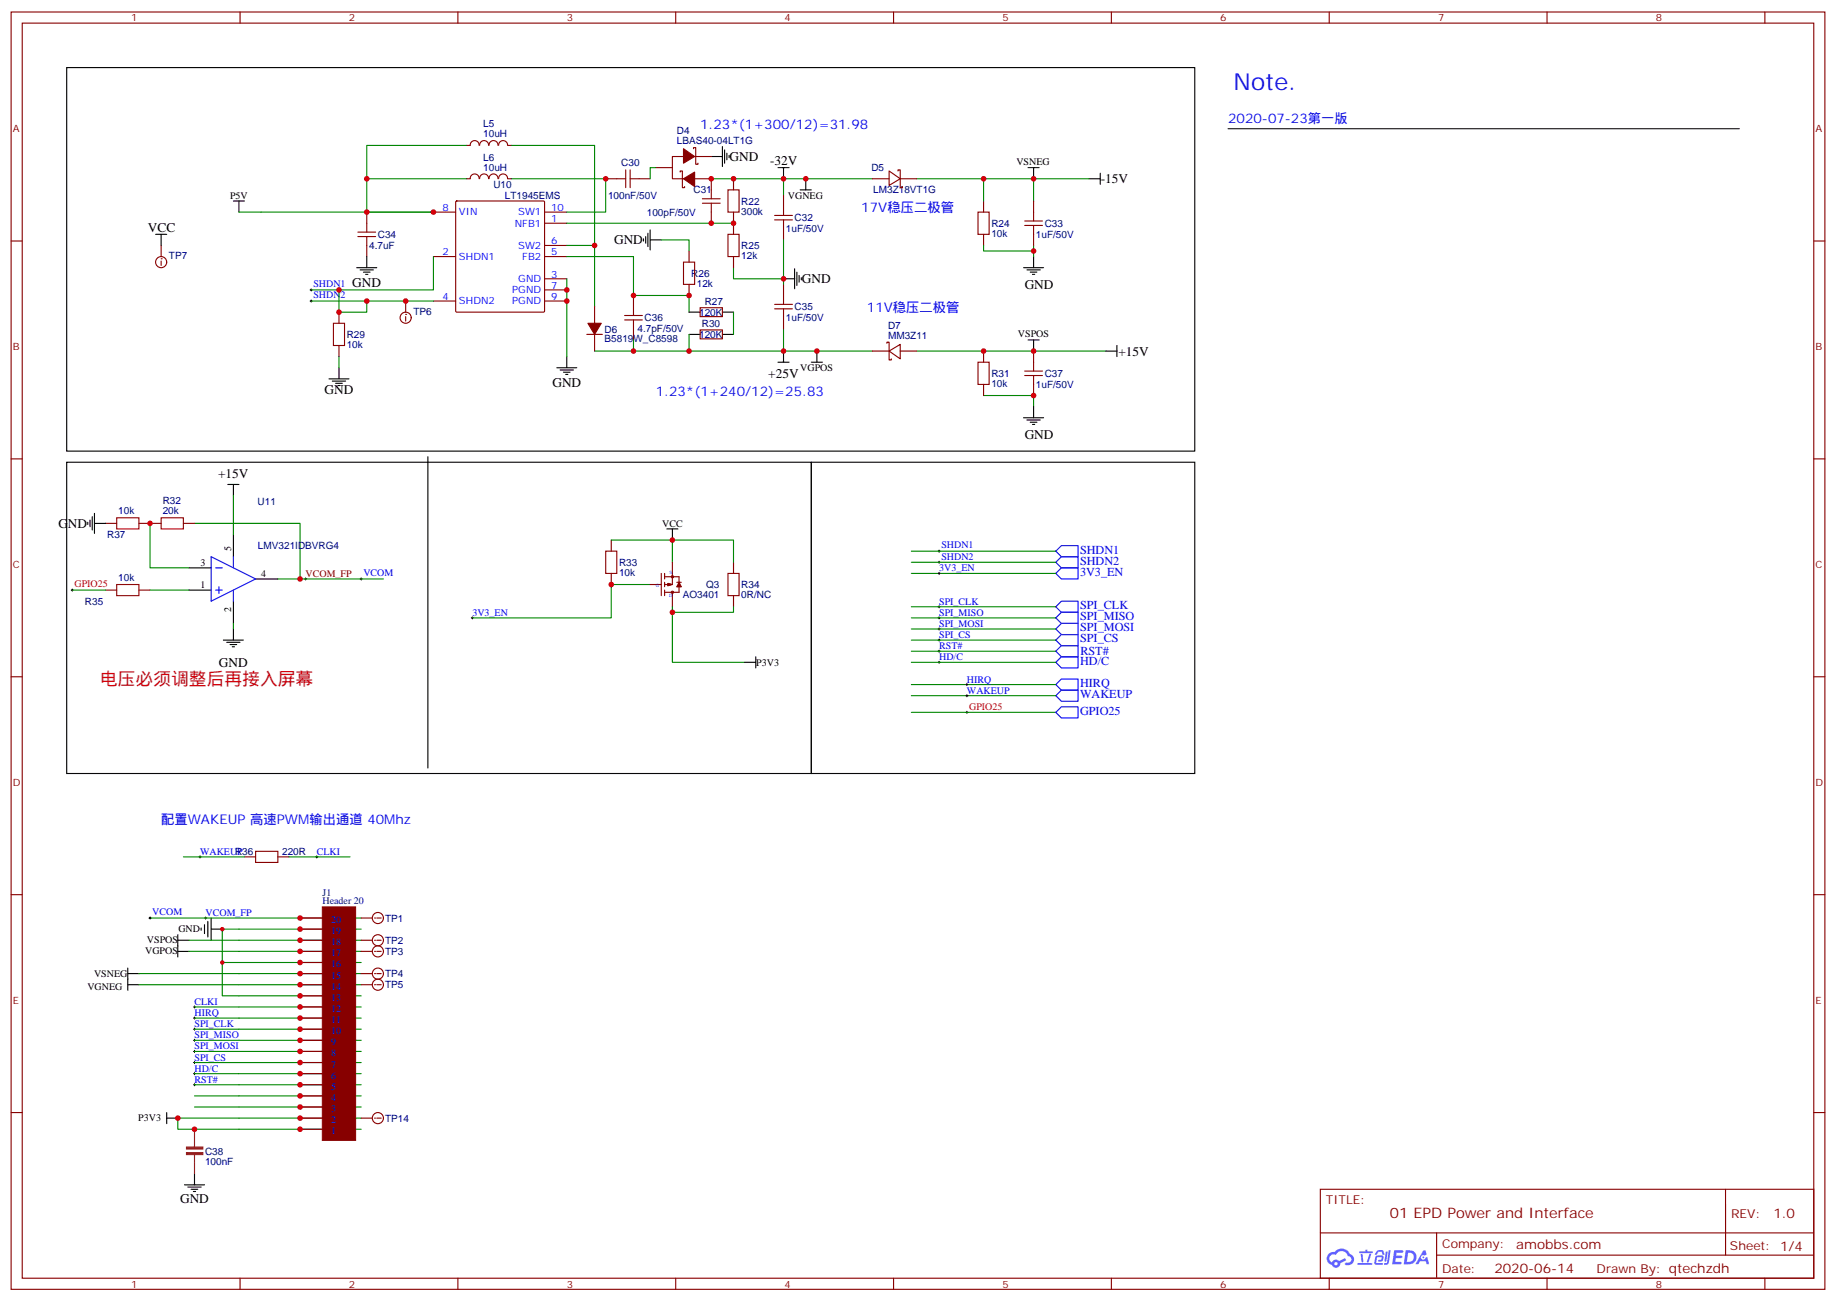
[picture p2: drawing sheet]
<svg xmlns="http://www.w3.org/2000/svg" width="583mm" height="413mm" viewBox="0 0 583 413" stroke-linecap="round" stroke-linejoin="round" font-family="sans-serif">
<g fill="none" stroke="#000" stroke-width=".35">
<path d="M225.8 49.7h3.5M229.3 46.5v6.3M230 47.6v4.2M230.7 48.6v2.1M231.4 49.3v.7M246.9 53.2h3.6M248.7 53.2v3.5M345.7 56.7h3.5M349.2 55v3.5M74.1 63.8h3.5M75.8 63.8v3.5M204.3 75.8v.7"/>
<path d="M205 75.1v2.1M205.7 74v4.2M206.4 76.1h3.5M206.4 73v6.3M113.2 84.9h6.4M114.3 85.7h4.2M115.4 86.4h2.1M116.1 87.1h.7M116.4 81.4v3.5M248.7 88.5h3.5M252.2 85.3v6.4M252.9 86.4v4.2"/>
<path d="M253.6 87.4v2.1M254.4 88.1v.7M324.9 84.9h6.4M326 85.7h4.2M327 86.4h2.1M327.7 87.1h.7M328.1 81.4v3.5M107.6 116.7v3.5M176.7 116.7h6.4M177.8 117.4h4.2M178.9 118.1h2.1M179.6 118.8h.7"/>
<path d="M179.9 113.2v3.5M246.9 114.9h3.6M248.7 111.4v3.5M351 111.4h3.5M354.5 109.6v3.6M104.4 120.2h6.4M105.5 120.9h4.2M106.5 121.6h2.2M107.2 122.3h.7M324.9 132.6h6.4M326 133.3h4.2M327 134h2.1"/>
<path d="M327.7 134.7h.7M328.1 129v3.6M56.4 298.4h3.6M56.4 296.6v7.1M63.9 294.5v.7M64.9 293.4v2.9M66 292.4v4.9M67 294.9h3.6M67 291.3v7.1M40.6 309h3.5M40.6 307.2v7.1M40.6 312.5h3.5"/>
<path d="M56.4 301.9h3.6M52.9 354.8h3.5M52.9 353.1v3.5M58.6 376h6.3M59.6 376.7h4.3M60.7 377.4h2.1M61.4 378.1h.7M61.7 372.5v3.5"/>
</g>
<g fill="none" stroke="#000" stroke-width=".32">
<path d="M98.4 92h.7M98.4 95.5h.7M98.8 91.7v.7M98.8 95.2v.7M149.6 196.1h.7M149.9 195.7v.7M63.1 271.9h.8M63.5 271.6v.7M100.2 271.9h.7M100.5 271.6v.7M64.9 291.3h.7M65.3 291v.7"/>
<path d="M61.4 319.5h.7M61.7 319.2v.7M61.4 337.2h.7M61.4 333.7h.7M61.4 330.1h.7M61.4 326.6h.7M61.4 323.1h.7M61.7 322.7v.7M61.7 326.2v.8M61.7 329.8v.7M61.7 333.3v.7M61.7 336.8v.7"/>
<path d="M61.4 344.2h.7M61.4 340.7h.7M61.7 340.4v.7M61.7 343.9v.7"/>
</g>
<g fill="none" stroke="#008700" stroke-width=".35">
<path d="M148.2 56.7h-31.8v10.6h21.2h-54.7M148.2 46.1h-31.8v10.6M162.3 56.7h30v10.6h-12.4M162.3 46.1h26.4v31.8h-8.8M225.8 56.7h22.9v5.3M248.7 56.7h28.2M291 56.7h54.7M312.2 56.7v7.1M328.1 56.7v7.1M179.9 70.8h52.9M188.7 77.9v19.4M248.7 76.1v14.1"/>
<path d="M312.2 77.9v1.8h15.9M328.1 77.9v3.5M98.8 95.5h38.8M107.6 92v7.1h8.8v-3.6M137.6 81.4v10.6h-38.8M179.9 81.4h21.2v12.4h17.6v5.3M179.9 88.5v24.7M232.8 84.9v3.6h15.9M201.1 107.9v3.5M248.7 104.4v7h-60M248.7 111.4h28.2M291 111.4h60"/>
<path d="M312.2 125.5h15.9v3.5M47.6 291.3h67.1M60 298.4h15.8M75.8 294.9h-5.2v21.1h5.2M44.1 312.5h31.7M44.1 309h31.7M60 301.9h15.8M61.7 319.5h14.1M70.6 305.4h5.2M61.7 337.2h14.1M61.7 333.7h14.1M61.7 330.1h14.1"/>
<path d="M61.7 323.1h14.1M61.7 326.6h14.1M61.7 344.2h14.1M61.7 351.3h14.1M61.7 347.8h14.1M61.7 340.7h14.1M75.8 354.8h-19.4v3.6h19.4"/>
</g>
<g fill="none" stroke="#870000" stroke-width=".35">
<path d="M3.5 3.8h575.8v405.4h-575.8zM7.1 7.3h568.6v398.3h-568.6zM76.2 3.8v3.5M145.3 3.8v3.5M214.5 3.8v3.5M283.6 3.8v3.5M352.8 3.8v3.5M421.9 3.8v3.5M491.1 3.8v3.5M560.2 3.8v3.5M192.3 56.7h6.3M198.6 53.9v5.6"/>
<path d="M200 56.7h6.4M200 53.9v5.6M225.8 56.7v6.4M232.8 56.7v3.6M3.5 76.5h3.6M113.6 75.1h5.6M113.6 73.7h5.6M116.4 67.3v6.4M116.4 75.1v6.3M137.6 67.3h7M144.7 64l.3-.2h27.5l.3 .2 .1 34.7-.2 .3-27.7 .1-.3-.2zM172.9 70.8h7"/>
<path d="M172.9 77.9h7M172.9 67.3h7M223 64.5h5.6M223 63.1h5.6M225.8 64.5v6.3M231.1 60.3h3.5v7h-3.5zM232.8 67.3v3.5M245.9 69.8h5.6M245.9 68.4h5.6M248.7 62v6.4M248.7 69.8v6.3M310.4 67.3h3.6v7.1h-3.6z"/>
<path d="M312.2 63.8v3.5M312.2 74.4v3.5M575.7 76.5h3.6M107.6 99.1v3.5M137.6 81.4h7M137.6 95.5h7M172.9 81.4h7M172.9 88.5h7M172.9 95.5h7M172.9 92h7M201.1 93.8v6.3M245.9 98h5.6"/>
<path d="M245.9 96.6h5.6M248.7 90.2v6.4M248.7 98v6.4M105.8 102.6h3.6v7h-3.6zM107.6 109.6v3.6M198.3 100.1h5.6M198.3 101.5h5.6M201.1 101.5v6.4M310.4 114.9h3.6v7.1h-3.6zM312.2 111.4v3.5M312.2 122v3.5M3.5 145.6h3.6"/>
<path d="M575.7 145.6h3.6M3.5 214.8h3.6M575.7 214.8h3.6M3.5 283.9h3.6M575.7 283.9h3.6M3.5 353.1h3.6M575.7 353.1h3.6M419.1 377.4h156.6v28.2h-156.6zM547.7 377.4v20.9M419.1 391.2h156.5M456 398.3h119.6M456 391.2v14.2"/>
<path d="M76.2 405.6v3.6M145.3 405.6v3.6M214.5 405.6v3.6M283.6 405.6v3.6M352.8 405.6v3.6M421.9 405.6v3.6M491.1 405.6v3.6M560.2 405.6v3.6"/>
</g>
<g fill="#5487ff">
<path d="M442.5 396.7h2.6l.3 .2-.1 .6h-2l-.1 1h1.6l.4 .4-.4 .4h-1.7l-.2 1.1 1.8 .1 .2 .3-.2 .4h-2.8z"/>
<path d="M451.8 396.8h.7l.3 1.3-.6 .3a.74 .74 0 0 0-1.1 .3 .74 .74 0 0 0 .5 1.1 .74 .74 0 0 0 .9-.7l.5-.3 .6 2.4h-.8l-.2-1h-1.9l-.5 1h-.9z"/>
<path d="M439.9 397.2h.6l-.4 2.9a.31 .31 0 0 1-.4 .3 .31 .31 0 0 1-.2-.3z"/>
<path d="M440.8 396.7h.6l-.5 4a.89 .89 0 0 1-.7 .7 .89 .89 0 0 1-.9-.3l1-.5z"/>
<path d="M437.2 396.9l.6-.2 1.1 .1 .5 1.4h-.5l-.3-.9h-.9l-.7 .9h-.6z"/>
<path d="M436.8 398.6l1.8-.2a1.04 1.04 0 0 1 .6 1.1 1.04 1.04 0 0 1-.9 .9h-.6a.29 .29 0 0 1-.3-.4 .29 .29 0 0 1 .3-.2h.7l.2-.8h-1.5l-.3 1.8h1.9a.29 .29 0 0 1 .3 .3 .29 .29 0 0 1-.3 .3h-2l-.4-.3 .2-2.1z"/>
<path d="M430.9 400.8h4.4a.3 .3 0 0 1 .3 .3 .3 .3 0 0 1-.3 .3h-4.3z"/>
<path d="M434.7 397.9h.6a4 4 0 0 1-1.2 2.8l-.2-.3z"/>
<path d="M431.9 397.9h.6l.3 2.4-.3 .3-.3-.2z"/>
<path d="M431.5 397.1h1.9l.2-.5h.5l-.1 .5h1.5a.29 .29 0 0 1 .3 .3 .29 .29 0 0 1-.3 .3h-3.9z"/>
<path d="M446.2 396.7l-.6 4.5h1.4a2.27 2.27 0 0 0 2.7-2.3 2.27 2.27 0 0 0-2.7-2.2zM447 397.5a1.5 1.5 0 0 1 1.8 1.6 1.5 1.5 0 0 1-1.9 1.3h-.3z"/>
<path d="M421.8 397.9a2.09 2.09 0 0 0 1 3.5 1.37 1.37 0 0 0 1.5 .9 1.37 1.37 0 0 0 1.1-1.4l1.9-1-.4-.7-1.8 1a1.4 1.4 0 0 0-2.3 .4 1.32 1.32 0 0 1-.7-1.9 1.32 1.32 0 0 1 2-.4 2.02 2.02 0 0 1 2-1.3 2.02 2.02 0 0 1 1.8 1.6 1.09 1.09 0 0 1 1 1.4 1.09 1.09 0 0 1-1.5 .7 .41 .41 0 0 0-.5 .3 .41 .41 0 0 0 .4 .5 1.89 1.89 0 0 0 2.4-1.2 1.89 1.89 0 0 0-1.2-2.4 2.98 2.98 0 0 0-5-.6l-1 .1zM423.6 401a.52 .52 0 0 1 1 0 .52 .52 0 0 1-1 0z"/>
<circle cx="451.8" cy="399" r=".28"/>
</g>
<g fill="none" stroke="#000" stroke-width=".35">
<path d="M21.2 21.4h358v121.8h-358zM255.8 56.7v3.6M326.3 53.2h3.5M328.1 53.2v3.5M254 60.3h3.5M257.5 114.9h3.6M259.3 111.4v3.5M326.3 107.9h3.5M328.1 107.9v3.5M21.2 146.7h236.3v98.8h-236.3zM135.8 144.9v98.8M257.5 146.7h121.7v98.8h-121.7z"/>
<path d="M211.7 167.9h3.5M213.4 167.9v3.5M236.4 210.2h3.5M239.9 208.4v3.5"/>
</g>
<g fill="none" stroke="#000" stroke-width=".32">
<path d="M297.7 174.9h.7M297.7 178.4h.7M298.1 174.6v.7M298.1 178.1v.7M297.7 182h.7M297.7 196.1h.7M297.7 199.6h.7M297.7 192.5h.7M298.1 181.6v.7M298.1 192.2v.7M298.1 195.7v.7M298.1 199.2v.8"/>
<path d="M297.7 203.1h.7M297.7 206.7h.7M297.7 210.2h.7M298.1 202.8v.7M298.1 206.3v.7M298.1 209.8v.7M306.6 217.2h.7M306.9 216.9v.7M306.6 220.8h.7M306.9 220.4v.7M47.3 291.3h.7M47.6 291v.7"/>
</g>
<g fill="none" stroke="#008700" stroke-width=".35">
<path d="M208.1 53.2h-1.7v3.5M209.9 76.1h8.8v3.6M107.6 113.2v3.5M194 171.4h19.4v7M289.3 178.4h45.8M289.3 174.9h45.8M206.4 185.5h-12.4v10.6h-44.1M213.4 192.5v17.7h23M289.3 182h45.8M289.3 199.6h45.8M289.3 196.1h45.8M289.3 192.5h45.8"/>
<path d="M289.3 217.2h45.8M289.3 210.2h45.8M289.3 206.7h45.8M289.3 203.1h45.8M289.3 220.8h45.8M75.8 294.9h38.9M75.8 298.4h38.9M75.8 301.9h38.9M75.8 305.4h38.9M75.8 309h38.9M75.8 312.5h38.9M75.8 316h38.9"/>
<path d="M75.8 319.5h38.9M75.8 323.1h38.9M75.8 326.6h38.9M75.8 330.1h38.9M75.8 333.7h38.9M75.8 337.2h38.9M75.8 340.7h38.9M75.8 344.2h38.9M75.8 347.8h38.9M75.8 351.3h38.9M75.8 354.8h38.9M75.8 358.4h38.9"/>
</g>
<g fill="none" stroke="#870000" stroke-width=".35">
<path d="M208.1 53.2h5.3M215.9 54.6v-.3h.7v5.2h.7v-.3M217 49.7h-3.6v7h3.6M220.1 47.2v-.4h.7v5.3h.7v-.3M220.5 56.7h5.3M220.5 49.7h5.3M218.7 79.7v3.5M231.1 74.4h3.5v7h-3.5zM232.8 70.8v3.6M325.3 71.5h5.6M325.3 70.1h5.6M328.1 63.8v6.3"/>
<path d="M328.1 71.5v6.4M217 83.2h3.5v7h-3.5zM218.7 90.2v3.6M232.8 81.4v3.5M276.9 111.4h5.3M281.5 108.9v-.3h.7v5.6h.7v-.3M282.2 111.4l3.6-2.1v4.6zM285.8 111.4h5.2M325.3 119.2h5.6M325.3 117.8h5.6M328.1 111.4v6.4M328.1 119.2v6.3"/>
<path d="M192.3 174.9h3.5v7.1h-3.5zM194 171.4v3.5M213.4 178.4v7.1M194 182v3.5M206.4 185.5h3.5M209.9 182v7M211 183h4.5v5h-4.5M211 182v1.7M211 184.8v1.4M211 187.3v1.7M211 185.5h2.1M212 185.1l1.4 .4"/>
<path d="M212 185.1v.7M212 185.1l1.1 .4M212.7 185.5l-.7 .3M213.1 185.5l-1.1 .3M213.4 188v4.5M213.4 185.5l-1.4 .3M214.8 184.8h1.5M215.5 184.8l.8 1.4h-1.5zM215.5 185.5l-.3 .7M215.5 185.5l.4 .7M215.5 185.5l-.3 .3M215.5 185.5l.4 .3"/>
<path d="M119.6 291.3h1.4"/>
<circle cx="213.4" cy="183" r=".35"/>
<circle cx="213.4" cy="188" r=".35"/>
<circle cx="119.9" cy="291.3" r="1.76"/>
</g>
<path d="M335.1 178.4l1.8-1.7h5.3v3.5h-5.3zM335.1 174.9l1.8-1.8h5.3v3.6h-5.3zM335.1 199.6l1.8-1.8h5.3v3.6h-5.3zM335.1 196.1l1.8-1.8h5.3v3.5h-5.3zM335.1 192.5l1.8-1.7h5.3v3.5h-5.3zM335.1 182l1.8-1.8h5.3v3.5h-5.3zM335.1 217.2l1.8-1.7h5.3v3.5h-5.3zM335.1 210.2l1.8-1.8h5.3v3.5h-5.3zM335.1 206.7l1.8-1.8h5.3v3.5h-5.3zM335.1 203.1l1.8-1.7h5.3v3.5h-5.3zM335.1 220.8l1.8-1.8h5.3v3.5h-5.3z" fill="none" stroke="#00f" stroke-width=".35"/>
<g fill="#870000" stroke="#870000" stroke-width=".35">
<path d="M217 47.2l3.5 2.5-3.5 2.1z"/>
<path d="M217 56.7l3.5-2.1v4.6z"/>
</g>
<circle cx="118.9" cy="291.3" r=".18" fill="#870000"/>
<g fill="none" stroke="#870000" stroke-width=".35">
<path d="M114.7 291.3h3.5M119.6 298.4h1.4"/>
<circle cx="119.9" cy="298.4" r="1.76"/>
</g>
<circle cx="118.9" cy="298.4" r=".18" fill="#870000"/>
<g fill="none" stroke="#870000" stroke-width=".35">
<path d="M114.7 298.4h3.5M119.6 301.9h1.4"/>
<circle cx="119.9" cy="301.9" r="1.76"/>
</g>
<circle cx="118.9" cy="301.9" r=".18" fill="#870000"/>
<g fill="none" stroke="#870000" stroke-width=".35">
<path d="M114.7 301.9h3.5M119.6 354.8h1.4"/>
<circle cx="119.9" cy="354.8" r="1.76"/>
</g>
<circle cx="118.9" cy="354.8" r=".18" fill="#870000"/>
<g fill="none" stroke="#870000" stroke-width=".35">
<path d="M119.6 309h1.4M114.7 354.8h3.5"/>
<circle cx="119.9" cy="309" r="1.76"/>
</g>
<circle cx="118.9" cy="309" r=".18" fill="#870000"/>
<g fill="none" stroke="#870000" stroke-width=".35">
<path d="M114.7 309h3.5M119.6 312.5h1.4"/>
<circle cx="119.9" cy="312.5" r="1.76"/>
</g>
<circle cx="118.9" cy="312.5" r=".18" fill="#870000"/>
<g fill="none" stroke="#870000" stroke-width=".35">
<path d="M148.2 56.7h1M148.2 46.1h1M149.3 46.1a1.41 1.41 0 0 1 1.4-1.5 1.41 1.41 0 0 1 1.4 1.5M149.3 56.7a1.41 1.41 0 0 1 1.4-1.5 1.41 1.41 0 0 1 1.4 1.5M152.3 46.1a1.41 1.41 0 0 1 1.4-1.5 1.41 1.41 0 0 1 1.4 1.5M152.3 56.7a1.41 1.41 0 0 1 1.4-1.5 1.41 1.41 0 0 1 1.4 1.5M155.2 46.1a1.41 1.41 0 0 1 1.5-1.5 1.41 1.41 0 0 1 1.4 1.5M155.2 56.7a1.41 1.41 0 0 1 1.5-1.5 1.41 1.41 0 0 1 1.4 1.5M158.3 46.1a1.41 1.41 0 0 1 1.4-1.5 1.41 1.41 0 0 1 1.4 1.5M158.3 56.7a1.41 1.41 0 0 1 1.4-1.5 1.41 1.41 0 0 1 1.4 1.5M161.2 56.7h1.1M161.2 46.1h1.1"/>
<path d="M276.9 56.7h5.3M282.2 54.3l3.6 2.4-3.6 2.1zM285 54.3v-.4h.8v5.6h.7v-.3M285.8 56.7h5.2M188.7 97.3v5.3M222.2 97.6h7.1v2.9h-7.1zM128.8 100.5v1.4M186.3 106.1h4.9M188.7 106.1v5.3M222.2 104.7h7.1v2.8h-7.1zM33.5 166.1h3.5M44.1 166.1h7.1"/>
<path d="M58.2 166.1h3.5M232.8 178.4v3.6M33.5 187.3h3.5M44.1 187.3h3.5M231.1 182h3.5v7h-3.5zM232.8 189v3.5M77.6 271.9h3.5M81.1 270.2h7.1v3.5h-7.1zM88.2 271.9h3.5M114.7 312.5h3.5"/>
<circle cx="128.8" cy="100.8" r="1.76"/>
</g>
<g fill="none" stroke="#000" stroke-width=".35">
<path d="M389.8 40.9h162.3M218.7 99.1h3.5M229.3 99.1h3.5M218.7 106.1h3.5M229.3 106.1h3.5M72.3 153.7h3.5M74.1 153.7v3.6M27.9 165.7v.7M28.6 165v2.1M29.3 164v4.2M30 166.1h3.5M30 162.9v6.4"/>
<path d="M74.1 169.6v7.1M60 187.3h7M60 180.2h7M74.1 190.8v7M74.1 199.6v3.5M81.1 183.7h7.1M70.9 203.1h6.4M72 203.8h4.2M73 204.5h2.1M73.7 205.2h.7"/>
</g>
<g fill="none" stroke="#008700" stroke-width=".35">
<path d="M75.8 67.3h7.1M232.8 99.1v7M218.7 106.1v5.3M74.1 157.3v12.3M47.6 166.1v14.1h12.4M61.7 166.1h33.5v17.6h-7M213.4 171.4h19.4v7M22.9 187.3h10.6M47.6 187.3h12.4M74.1 197.8v1.8M95.2 183.7h26.5M232.8 192.5v1.8h-19.4"/>
<path d="M289.3 226.1h45.8M58.2 271.9h19.4M91.7 271.9h19.4"/>
</g>
<path d="M22.6 187.3h.7M22.9 186.9v.7M96.7 183.7h.7M97 183.4v.7M114.3 183.7h.7M114.7 183.4v.7M306.6 226.1h.7M306.9 225.7v.7" fill="none" stroke="#000" stroke-width=".32"/>
<path d="M37 164.3h7.1v3.6h-7.1zM51.2 164.3h7v3.6h-7zM37 185.5h7.1v3.5h-7.1z" fill="none" stroke="#a10000" stroke-width=".35"/>
<path d="M186.6 102.6h4.3l-2.2 3.5z" fill="#870000" stroke="#870000" stroke-width=".35"/>
<path d="M67 176.7l14.1 7-14.1 7.1zM74.1 176.7v3.5M68.4 180.2h2.2M68.4 187.3h2.2M69.5 186.2v2.1M74.1 187.3v3.5M335.1 226.1l1.8-1.8h5.3v3.5h-5.3z" fill="none" stroke="#00f" stroke-width=".35"/>
<path d="M61.7 358.4v5.6M61.7 366.5v6" fill="none" stroke="#8c2424" stroke-width=".35"/>
<g fill="#8c2424" stroke="#8c2424" stroke-width=".35">
<path d="M59.2 365.8h5.2v.6h-5.2z"/>
<path d="M59.2 364h5.2v.6h-5.2z"/>
</g>
<circle cx="128.8" cy="99.8" r=".18" fill="#870000"/>
<g fill="none" stroke="#870000" stroke-width=".35">
<path d="M51.2 82.8v1.4M128.8 95.5v3.6"/>
<circle cx="51.2" cy="83.2" r="1.76"/>
</g>
<circle cx="51.2" cy="82.1" r=".18" fill="#870000"/>
<g fill="none" stroke="#870000" stroke-width=".35">
<path d="M51.2 77.9v3.5M95.2 298.4h7.1M95.2 294.9h7.1M95.2 291.3h7.1M95.2 319.5h7.1M95.2 316h7.1M95.2 312.5h7.1M95.2 309h7.1M95.2 305.4h7.1M95.2 301.9h7.1M95.2 337.2h7.1M95.2 333.7h7.1"/>
<path d="M95.2 330.1h7.1M95.2 326.6h7.1M95.2 323.1h7.1M95.2 358.4h7.1M95.2 354.8h7.1M95.2 351.3h7.1M95.2 347.8h7.1M95.2 344.2h7.1M95.2 340.7h7.1"/>
</g>
<path d="M49.4 74.4h3.5M51.2 74.4v3.5" fill="none" stroke="#000" stroke-width=".35"/>
<path d="M102.3 287.8h10.6v74.1h-10.6z" fill="#870000" stroke="#870000" stroke-width=".32"/>
<g fill="#c00">
<circle cx="328.1" cy="125.5" r=".88"/>
<circle cx="225.8" cy="70.8" r=".88"/>
<circle cx="225.8" cy="56.7" r=".88"/>
<circle cx="56.4" cy="354.8" r=".88"/>
<circle cx="312.2" cy="111.4" r=".88"/>
<circle cx="328.1" cy="111.4" r=".88"/>
<circle cx="137.6" cy="67.3" r=".88"/>
<circle cx="179.9" cy="95.5" r=".88"/>
<circle cx="179.9" cy="92" r=".88"/>
<circle cx="192.3" cy="56.7" r=".88"/>
<circle cx="248.7" cy="56.7" r=".88"/>
<circle cx="70.6" cy="294.9" r=".71"/>
<circle cx="70.6" cy="305.4" r=".71"/>
<circle cx="232.8" cy="56.7" r=".88"/>
<circle cx="116.4" cy="56.7" r=".88"/>
<circle cx="201.1" cy="111.4" r=".88"/>
<circle cx="188.7" cy="77.9" r=".88"/>
<circle cx="201.1" cy="93.8" r=".88"/>
<circle cx="116.4" cy="67.3" r=".88"/>
<circle cx="255.8" cy="56.7" r=".88"/>
<circle cx="328.1" cy="79.7" r=".88"/>
<circle cx="248.7" cy="111.4" r=".88"/>
<circle cx="107.6" cy="92" r=".88"/>
<circle cx="259.3" cy="111.4" r=".88"/>
<circle cx="248.7" cy="88.5" r=".88"/>
<circle cx="328.1" cy="56.7" r=".88"/>
<circle cx="312.2" cy="56.7" r=".88"/>
<circle cx="232.8" cy="70.8" r=".88"/>
<circle cx="218.7" cy="93.8" r=".88"/>
<circle cx="213.4" cy="171.4" r=".88"/>
<circle cx="218.7" cy="111.4" r=".88"/>
<circle cx="194" cy="185.5" r=".88"/>
<circle cx="213.4" cy="194.3" r=".88"/>
<circle cx="95.3" cy="183.7" r=".88"/>
<circle cx="47.6" cy="166.1" r=".88"/>
<circle cx="61.7" cy="358.4" r=".88"/>
<circle cx="116.4" cy="95.5" r=".88"/>
<circle cx="107.6" cy="99.1" r=".88"/>
<circle cx="128.8" cy="95.5" r=".88"/>
<circle cx="95.3" cy="358.4" r=".88"/>
<circle cx="95.3" cy="354.8" r=".88"/>
<circle cx="95.3" cy="351.3" r=".88"/>
<circle cx="95.3" cy="347.8" r=".88"/>
<circle cx="95.3" cy="344.2" r=".88"/>
<circle cx="95.3" cy="340.7" r=".88"/>
<circle cx="95.3" cy="337.2" r=".88"/>
<circle cx="95.3" cy="333.7" r=".88"/>
<circle cx="95.3" cy="330.1" r=".88"/>
<circle cx="95.3" cy="326.6" r=".88"/>
<circle cx="95.3" cy="323.1" r=".88"/>
<circle cx="95.3" cy="319.5" r=".88"/>
<circle cx="95.3" cy="316" r=".88"/>
<circle cx="95.3" cy="312.5" r=".88"/>
<circle cx="95.3" cy="309" r=".88"/>
<circle cx="95.3" cy="305.4" r=".88"/>
<circle cx="95.3" cy="301.9" r=".88"/>
<circle cx="95.3" cy="298.4" r=".88"/>
<circle cx="95.3" cy="294.9" r=".88"/>
<circle cx="95.3" cy="291.3" r=".88"/>
</g>
<text font-size="7.4" fill="#00f" x="391.6" y="28.5">Note.</text>
<text font-size="5.6" fill="#f03" x="31.7" y="217.2">电压必须调整后再接入屏幕</text>
<text font-size="4.6" fill="#800" x="441.2" y="386.4">01 EPD Power and Interface</text>
<g font-size="4.2" fill="#00f">
<text x="222.2" y="40.9">1.23*(1+300/12)=31.98</text>
<text x="389.8" y="39.1">2020-07-23第一版</text>
<text x="273.4" y="67.3">17V稳压二极管</text>
<text x="275.2" y="99.1">11V稳压二极管</text>
<text x="208.1" y="125.5">1.23*(1+240/12)=25.83</text>
<text x="51.2" y="261.3">配置WAKEUP 高速PWM输出通道 40Mhz</text>
</g>
<g font-size="4.2">
<text x="231.6" y="51.1">GND</text>
<text x="244.5" y="52.5">-32V</text>
<text x="349.4" y="58.2">-15V</text>
<text x="46.9" y="73.7">VCC</text>
<text x="194.9" y="77.6">GND</text>
<text x="254.5" y="89.9">GND</text>
<text x="111.8" y="91">GND</text>
<text x="325.3" y="91.7">GND</text>
<text x="355" y="112.8">+15V</text>
<text x="243.9" y="119.9">+25V</text>
<text x="103" y="125.2">GND</text>
<text x="175.3" y="122.8">GND</text>
<text x="325.3" y="139.3">GND</text>
<text x="69.2" y="151.6">+15V</text>
<text x="18.5" y="167.5">GND</text>
<text x="69.5" y="211.6">GND</text>
<text x="57.1" y="381.6">GND</text>
</g>
<g font-size="4.2" fill="#800">
<text x="562.9" y="386.7">1.0</text>
<text x="481.3" y="396.2">amobbs.com</text>
<text x="474.4" y="404">2020-06-14</text>
</g>
<g font-size="3.9" fill="#00f">
<text x="342.8" y="179.2">SHDN2</text>
<text x="342.8" y="175.7">SHDN1</text>
<text x="342.8" y="182.7">3V3_EN</text>
<text x="342.8" y="196.8">SPI_MISO</text>
<text x="342.8" y="193.3">SPI_CLK</text>
<text x="342.8" y="203.9">SPI_CS</text>
<text x="342.8" y="200.4">SPI_MOSI</text>
<text x="342.9" y="207.9">RST#</text>
<text x="342.8" y="210.9">HD/C</text>
<text x="342.8" y="221.5">WAKEUP</text>
<text x="342.8" y="218">HIRQ</text>
<text x="342.8" y="226.8">GPIO25</text>
</g>
<g font-size="3.9" fill="#800">
<text x="420.9" y="382">TITLE:</text>
<text x="549.5" y="386.7">REV:</text>
<text x="457.8" y="396.2">Company:</text>
<text x="549.1" y="396.8">Sheet: 1/4</text>
<text x="457.8" y="403.9">Date:</text>
<text x="506.8" y="403.9">Drawn By: qtechzdh</text>
</g>
<g font-size="3.2" fill="#800">
<text x="41.6" y="6.8">1</text>
<text x="110.8" y="6.8">2</text>
<text x="179.9" y="6.8">3</text>
<text x="249.1" y="6.8">4</text>
<text x="318.2" y="6.8">5</text>
<text x="387.3" y="6.8">6</text>
<text x="456.5" y="6.8">7</text>
<text x="525.6" y="6.8">8</text>
<text x="4.1" y="41.9">A</text>
<text x="576.3" y="41.9">A</text>
<text x="4.1" y="111.1">B</text>
<text x="576.3" y="111.1">B</text>
<text x="4.1" y="180.2">C</text>
<text x="576.3" y="180.2">C</text>
<text x="4.1" y="249.3">D</text>
<text x="576.3" y="249.3">D</text>
<text x="4.1" y="318.5">E</text>
<text x="576.3" y="318.5">E</text>
<text x="41.6" y="408.6">1</text>
<text x="110.8" y="408.6">2</text>
<text x="179.9" y="408.6">3</text>
<text x="249.1" y="408.6">4</text>
<text x="318.2" y="408.6">5</text>
<text x="387.3" y="408.6">6</text>
<text x="456.5" y="408.6">7</text>
<text x="525.6" y="408.6">8</text>
</g>
<g font-size="3.2" fill="#000080">
<text x="153.4" y="40.4">L5</text>
<text x="153.4" y="43.6">10uH</text>
<text x="214.9" y="45.8">LBAS40-04LT1G</text>
<text x="214.9" y="42.6">D4</text>
<text x="153.4" y="51">L6</text>
<text x="197.2" y="52.6">C30</text>
<text x="153.4" y="54.1">10uH</text>
<text x="156.6" y="59.7">U10</text>
<text x="276.6" y="54.3">D5</text>
<text x="160.3" y="63.1">LT1945EMS</text>
<text x="193" y="63.2">100nF/50V</text>
<text x="220.1" y="61.4">C31</text>
<text x="235.3" y="65">R22</text>
<text x="277.2" y="61.4">LM3Z18VT1G</text>
<text x="205.3" y="68.5">100pF/50V</text>
<text x="235.3" y="68.1">300k</text>
<text x="252.2" y="70.3">C32</text>
<text x="119.9" y="75.5">C34</text>
<text x="249.5" y="73.7">1uF/50V</text>
<text x="314.7" y="75.1">10k</text>
<text x="314.7" y="72">R24</text>
<text x="328.8" y="75.5">1uF/50V</text>
<text x="331.6" y="72">C33</text>
<text x="53.6" y="82.3">TP7</text>
<text x="117.2" y="79">4.7uF</text>
<text x="235.3" y="82.2">12k</text>
<text x="235.3" y="79.1">R25</text>
<text x="219.4" y="87.9">R26</text>
<text x="221.2" y="91">12k</text>
<text x="131.2" y="99.8">TP6</text>
<text x="204.6" y="102">C36</text>
<text x="221.9" y="100.2">120K</text>
<text x="223.7" y="96.6">R27</text>
<text x="249.5" y="101.9">1uF/50V</text>
<text x="252.2" y="98.5">C35</text>
<text x="110.1" y="107.3">R29</text>
<text x="191.9" y="105.5">D6</text>
<text x="202.3" y="105.5">4.7pF/50V</text>
<text x="221.9" y="107.2">120K</text>
<text x="222.8" y="103.7">R30</text>
<text x="281.9" y="107.5">MM3Z11</text>
<text x="281.9" y="104.3">D7</text>
<text x="110.1" y="110.4">10k</text>
<text x="191.9" y="108.7">B5819W_C8598</text>
<text x="314.7" y="119.6">R31</text>
<text x="331.6" y="119.6">C37</text>
<text x="314.7" y="122.8">10k</text>
<text x="328.8" y="123.1">1uF/50V</text>
<text x="51.7" y="160.1">R32</text>
<text x="81.8" y="160.2">U11</text>
<text x="37.6" y="163.3">10k</text>
<text x="51.7" y="163.3">20k</text>
<text x="34" y="170.8">R37</text>
<text x="81.9" y="174.3">LMV321IDBVRG4</text>
<text x="196.5" y="179.6">R33</text>
<text x="37.6" y="184.4">10k</text>
<text x="196.5" y="182.7">10k</text>
<text x="27" y="192">R35</text>
<text x="216.7" y="189.8">AO3401</text>
<text x="224.2" y="186.6">Q3</text>
<text x="235.3" y="189.7">0R/NC</text>
<text x="235.3" y="186.5">R34</text>
<text x="74.6" y="271.3">R36</text>
<text x="89.6" y="271.3">220R</text>
<text x="102.4" y="286.7">Header 20</text>
<text x="102.4" y="284.3">J1</text>
<text x="122.2" y="292.5">TP1</text>
<text x="122.2" y="299.5">TP2</text>
<text x="122.2" y="303">TP3</text>
<text x="122.2" y="310.1">TP4</text>
<text x="122.2" y="313.6">TP5</text>
<text x="122.2" y="356">TP14</text>
<text x="65.1" y="369.7">100nF</text>
<text x="65.1" y="366.6">C38</text>
</g>
<g font-size="3.2">
<text x="322.6" y="52.4">VSNEG</text>
<text x="73" y="63.1">P5V</text>
<text x="250.1" y="63.2">VGNEG</text>
<text x="323.1" y="107">VSPOS</text>
<text x="254" y="117.8">VGPOS</text>
<text x="210.2" y="167.2">VCC</text>
<text x="63.7" y="179.5">3</text>
<text x="73.4" y="174.9" transform="rotate(-90 73.4 174.9)">5</text>
<text x="82.9" y="183">4</text>
<text x="63.7" y="186.5">1</text>
<text x="73.4" y="194.1" transform="rotate(-90 73.4 194.1)">2</text>
<text x="240.1" y="211.2">P3V3</text>
<text x="46.6" y="299.3">VSPOS</text>
<text x="56.6" y="295.8">GND</text>
<text x="46.1" y="302.9">VGPOS</text>
<text x="29.8" y="310">VSNEG</text>
<text x="27.7" y="314.3">VGNEG</text>
<text x="43.9" y="355.9">P3V3</text>
</g>
<g font-size="3.2" fill="#00f">
<text x="140.5" y="67">8</text>
<text x="145.7" y="68.4">VIN</text>
<text x="163.4" y="71.9">NFB1</text>
<text x="164.5" y="68.4">SW1</text>
<text x="175" y="70.5">1</text>
<text x="175" y="67">10</text>
<text x="175" y="77.5">6</text>
<text x="140.5" y="81.1">2</text>
<text x="145.7" y="82.5">SHDN1</text>
<text x="164.5" y="79">SW2</text>
<text x="165.8" y="82.5">FB2</text>
<text x="175" y="81.1">5</text>
<text x="164.5" y="89.5">GND</text>
<text x="175" y="88.1">3</text>
<text x="99.5" y="91.1">SHDN1</text>
<text x="99.5" y="94.7">SHDN2</text>
<text x="140.5" y="95.2">4</text>
<text x="162.6" y="93.1">PGND</text>
<text x="175" y="91.7">7</text>
<text x="175" y="95.2">9</text>
<text x="145.7" y="96.6">SHDN2</text>
<text x="162.6" y="96.6">PGND</text>
<text x="298.8" y="174">SHDN1</text>
<text x="298.8" y="177.6">SHDN2</text>
<text x="115.4" y="182.8">VCOM</text>
<text x="298.1" y="181.3">3V3_EN</text>
<text x="298.1" y="191.9">SPI_CLK</text>
<text x="149.9" y="195.4">3V3_EN</text>
<text x="298.1" y="195.4">SPI_MISO</text>
<text x="298.1" y="199">SPI_MOSI</text>
<text x="298.1" y="202.5">SPI_CS</text>
<text x="298.1" y="206">RST#</text>
<text x="298.1" y="209.6">HD/C</text>
<text x="306.9" y="220.1">WAKEUP</text>
<text x="306.9" y="216.6">HIRQ</text>
<text x="63.5" y="271.3">WAKEUP</text>
<text x="100.5" y="271.3">CLKI</text>
<text x="48.3" y="290.4">VCOM</text>
<text x="65.3" y="290.7">VCOM_FP</text>
<text x="105.1" y="292.9">20</text>
<text x="105.1" y="300">18</text>
<text x="105.1" y="296.4">19</text>
<text x="105.1" y="303.5">17</text>
<text x="105.1" y="310.6">15</text>
<text x="105.1" y="307">16</text>
<text x="105.1" y="317.6">13</text>
<text x="105.1" y="314.1">14</text>
<text x="61.7" y="322.4">HIRQ</text>
<text x="61.7" y="318.9">CLKI</text>
<text x="105.1" y="321.1">12</text>
<text x="61.7" y="329.5">SPI_MISO</text>
<text x="61.7" y="326">SPI_CLK</text>
<text x="105.1" y="328.2">10</text>
<text x="105.1" y="324.7">11</text>
<text x="61.7" y="333">SPI_MOSI</text>
<text x="105.1" y="335.2">8</text>
<text x="105.1" y="331.7">9</text>
<text x="61.7" y="340.1">HD/C</text>
<text x="61.7" y="336.6">SPI_CS</text>
<text x="105.1" y="338.8">7</text>
<text x="61.7" y="343.6">RST#</text>
<text x="105.1" y="345.8">5</text>
<text x="105.1" y="342.3">6</text>
<text x="105.1" y="352.9">3</text>
<text x="105.1" y="349.4">4</text>
<text x="105.1" y="359.9">1</text>
<text x="105.1" y="356.4">2</text>
</g>
<text font-size="3.2" fill="#800000" x="97" y="183.1">VCOM_FP</text>
<g font-size="3.2" fill="#f00">
<text x="23.6" y="186.4">GPIO25</text>
<text x="307.6" y="225.2">GPIO25</text>
</g>
<g font-size="1.4" fill="#00f">
<text x="212.5" y="182.1">S</text>
<text x="208.2" y="186.3">G</text>
<text x="212.5" y="189.5">D</text>
</g>
</svg>
